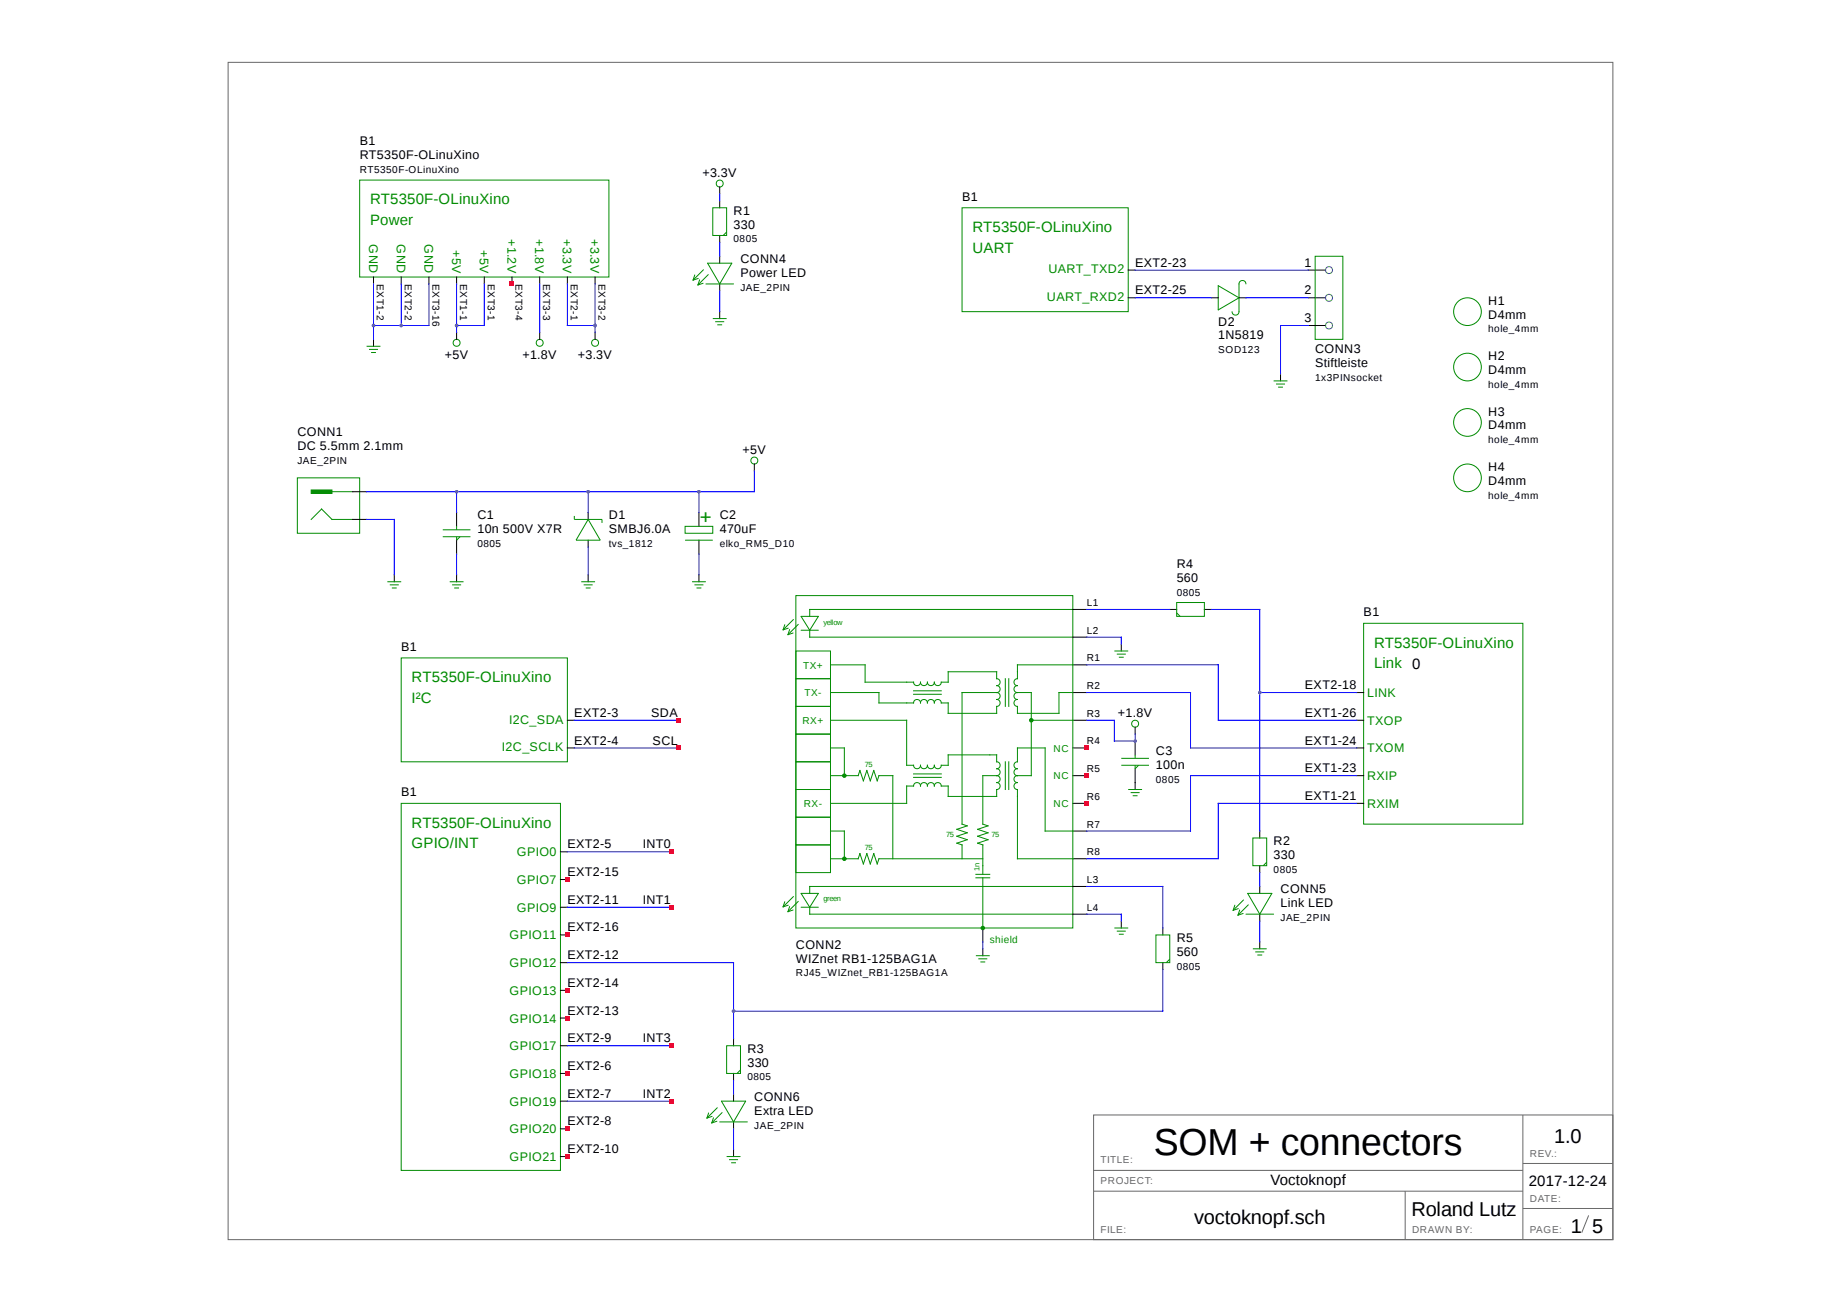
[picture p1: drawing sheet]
<svg xmlns="http://www.w3.org/2000/svg" width="297mm" height="210mm" viewBox="0 0 297 210" stroke-linecap="round" stroke-linejoin="round" font-family="sans-serif">
<path d="M36.8 10.1h223.4v189.8h-223.4zM176.4 179.8h83.8v20.1h-83.8zM245.7 179.8v20.1M176.4 192.1h69.3M176.4 188.8h69.3M226.7 192.1v7.8M245.7 194.9h14.5M245.7 187.7h14.5M256.3 196l-1.1 2.8" fill="none" stroke="#666" stroke-width=".16"/>
<g fill="none" stroke="#008b00" stroke-width=".16">
<path d="M58 29h40.2v15.7h-40.2zM115 33.5h2.2v4.5h-2.2zM117.2 37.4l-.5 .6M155.2 33.5h26.8v16.8h-26.8zM59.1 55.9h2.3M59.5 56.4h1.5M59.9 56.9h.7M112.1 44.3l-.3 .9M112.6 44.9l-.8 .3M112.9 45.1l-.3 .9M113.4 45.7l-.8 .3M113.5 43.5l-1.7 1.7"/>
<path d="M113.9 45.8h4.4M114.2 42.4h3.9l-2 3.4zM114.3 44.3l-1.7 1.7M115 51.4h2.2M115.4 51.9h1.4M115.7 52.4h.8M196.5 46.1l3.4 1.9-3.4 2zM201 45.8l-.1-.4-.3-.1h-.3l-.3 .1-.1 .4v4.5l-.1 .3-.3 .2h-.3l-.3-.2-.1-.3M212.2 41.3h4.4v13.4h-4.4zM48 77.1h10v8.9h-10zM53.6 79.3h3.3M205.5 61.4h2.2"/>
<path d="M205.9 61.9h1.4M206.2 62.4h.8M50.2 83.8l1.7-1.7 1.7 1.7h3.3M62.5 93.8h2.2M62.9 94.3h1.4M63.2 94.8h.8M71.4 86.6h4.5M71.4 85.5h4.5M72.5 93.8h2.3M72.9 94.3h1.5M73.3 94.8h.8M73.7 84.9v.6"/>
<path d="M73.7 86.6v.5l.5-.5M92.7 83.2v.6h4.4v.5M93.8 93.8h2.2M94.2 94.3h1.4M94.5 94.8h.8M94.9 83.8l1.9 3.3h-3.9zM110.5 84.9h4.5v1.1h-4.5zM110.5 87.1h4.5M111.6 93.8h2.3M112 94.3h1.5M112.4 94.8h.7M128 99.9l-1.7 1.7"/>
<path d="M128.4 96.1h44.7v53.6h-44.7zM129.2 99.4h2.8l-1.4 2.2zM173.1 98.3h-42.5v1.1M189.8 97.2h4.5v2.2h-4.5zM189.8 98.9l.6 .5M64.7 106.1h26.8v16.8h-26.8zM126.6 100.8l-.3 .8M127.2 101.3l-.9 .3M127.4 101.5l-.3 .9M127.9 102.1l-.8 .3M128.4 105h5.6v4.5h-5.6zM128.4 109.5h5.6v4.4h-5.6z"/>
<path d="M128.4 113.9h5.6v4.5h-5.6zM128.4 118.4h5.6v4.5h-5.6zM128.8 100.7l-1.7 1.7M129.2 101.6h2.8M130.6 101.6v1.2h42.5M134 107.2h5.6v2.8h7.8l.1 .4 .3 .2h.3l.3-.2 .1-.4 .1 .4 .3 .2h.3l.3-.2 .1-.4 .1 .4 .3 .2h.3l.3-.2 .1-.4 .2 .4 .2 .2h.4l.2-.2 .2-.4h1.1v-1.6h7.8v1.1l.3 .1 .2 .3v.3l-.2 .3-.3 .1 .3 .1 .2 .3v.3l-.2 .3-.3 .1M134 111.7h7.8v1.7h5.6l.1-.4 .3-.2h.3l.3 .2 .1 .4 .1-.4 .3-.2h.3l.3 .2 .1 .4 .1-.4 .3-.2h.3l.3 .2 .1 .4 .2-.4 .2-.2h.4l.2 .2 .2 .4h1.1v1.7h7.8v-1.2l.3-.1 .2-.3v-.3l-.2-.3-.3-.1 .3-.1 .2-.3v-.3l-.2-.3-.3-.1M134 116.2h12.3v7.2h1.1l.1 .4 .3 .2h.3l.3-.2 .1-.4 .1 .4 .3 .2h.3l.3-.2 .1-.4 .1 .4 .3 .2h.3l.3-.2 .1-.4 .2 .4 .2 .2h.4l.2-.2 .2-.4h1.1v-1.6h7.8v1.1l.3 .1 .2 .3v.3l-.2 .3-.3 .1 .3 .1 .2 .3v.3l-.2 .3-.3 .1M147.4 112h4.5M147.4 111.4h4.5M160.8 111.7h-5.6v21.2l.8 .3-1.6 .6 1.6 .5-1.6 .6 1.6 .5-1.6 .6 .8 .3v2.2M162.2 109.5v4.4"/>
<path d="M162.7 109.5v4.4M164.1 111.7l-.3 .1-.2 .3v.3l.2 .3 .3 .1-.3 .1-.2 .3v.3l.2 .3 .3 .1v1.2h6.7v-3.4h2.3M164.1 111.7h2.3v13.4h-2.3M166.4 116.2h6.7M173.1 107.2h-9v2.3l-.3 .1-.2 .3v.3l.2 .3 .3 .1-.3 .1-.2 .3v.3l.2 .3 .3 .1M179.8 105h2.2M180.2 105.5h1.4M180.5 106h.8M220 100.5h25.7v32.4h-25.7zM64.7 129.6h25.7v59.2h-25.7zM128.4 122.9h5.6v4.4h-5.6zM128.4 127.3h5.6v4.5h-5.6z"/>
<path d="M128.4 131.8h5.6v4.5h-5.6zM128.4 136.3h5.6v4.4h-5.6zM134 120.6h2.2v4.5M134 134h2.2v4.5M134 138.5h4.4l.3-.8 .6 1.6 .5-1.6 .6 1.6 .6-1.6 .5 1.6 .3-.8h16.8M134 125.1h4.4l.3-.8 .6 1.6 .5-1.6 .6 1.6 .6-1.6 .5 1.6 .3-.8h2.2v13.4M147.4 125.4h4.5M147.4 124.8h4.5M160.8 125.1l.3 .1 .2 .3v.3l-.2 .3-.3 .1 .3 .1 .2 .3v.3l-.2 .3-.3 .1v1.2h-7.8v-1.7h-1.1l-.2-.4-.2-.2h-.4l-.2 .2-.2 .4-.1-.4-.3-.2h-.3l-.3 .2-.1 .4-.1-.4-.3-.2h-.3l-.3 .2-.1 .4-.1-.4-.3-.2h-.3l-.3 .2-.1 .4h-1.1v2.8h-12.3M160.8 125.1h-2.2v7.8l.8 .3-1.7 .6 1.7 .5-1.7 .6 1.7 .5-1.7 .6 .9 .3v4.7M162.2 122.9v4.4M162.7 122.9v4.4"/>
<path d="M164.1 125.1l-.3-.1-.2-.3v-.3l.2-.3 .3-.1-.3-.1-.2-.3v-.3l.2-.3 .3-.1v-2.3h4.5v13.4h4.5M164.1 125.1l-.3 .1-.2 .3v.3l.2 .3 .3 .1-.3 .1-.2 .3v.3l.2 .3 .3 .1v11.2h9M180.9 123.4h4.5M180.9 122.3h4.5M182 127.3h2.2M182.4 127.8h1.5M182.7 128.3h.8M183.1 121.8v.5M183.1 123.4v.6l.6-.6M202.1 135.2h2.2v4.4h-2.2zM204.3 139.1l-.5 .5M126.6 145.4l-.3 .9"/>
<path d="M127.2 146l-.9 .3M127.4 146.2l-.3 .9M127.9 146.8l-.8 .3M128 144.6l-1.7 1.7M128.8 145.4l-1.7 1.7M129.2 144.1h2.8l-1.4 2.2zM129.2 146.3h2.8M130.6 146.3v1.1h42.5M157.4 141.6h2.3M157.4 141h2.3M157.4 154.1h2.3M157.8 154.7h1.5"/>
<path d="M158.2 155.2h.7M158.6 141.6v8.1M173.1 143h-42.5v1.1M179.8 149.7h2.2M180.2 150.2h1.4M180.5 150.7h.8M186.5 150.8h2.2v4.5h-2.2zM188.7 154.7l-.5 .6M199.2 146l-.3 .8M199.8 146.6l-.9 .2M200 146.8l-.3 .8M200.6 147.3l-.9 .3"/>
<path d="M200.6 145.2l-1.7 1.6M201 147.4h4.5M201.3 144.1h3.9l-2 3.3zM201.4 145.9l-1.7 1.7M202.1 153h2.2M202.5 153.5h1.5M202.8 154h.8M114.3 179.5l-.3 .8M115.7 178.7l-1.7 1.6M116.4 177.6h3.9l-2 3.4zM116.5 179.4l-1.7 1.7M117.2 168.7h2.3v4.4h-2.3z"/>
<path d="M119.5 172.6l-.6 .5M114.9 180.1l-.9 .2M115.1 180.3l-.3 .8M115.7 180.8l-.9 .3M116.1 181h4.5M117.2 186.5h2.3M117.6 187h1.5M118 187.5h.7"/>
<circle cx="116.1" cy="29.6" r=".56"/>
<circle cx="73.7" cy="55.3" r=".56"/>
<circle cx="87.1" cy="55.3" r=".56"/>
<circle cx="96" cy="55.3" r=".56"/>
<circle cx="236.7" cy="50.3" r="2.23"/>
<circle cx="236.7" cy="59.2" r="2.23"/>
<circle cx="121.7" cy="74.3" r=".56"/>
<circle cx="236.7" cy="68.1" r="2.23"/>
<circle cx="236.7" cy="77.1" r="2.23"/>
<circle cx="183.1" cy="116.7" r=".56"/>
</g>
<g fill="#008b00" stroke="#008b00" stroke-width=".16">
<path d="M50.2 79h3.4v.6h-3.4z"/>
<path d="M136 124.9h.4l.1 .2-.1 .2h-.4l-.1-.2z"/>
<path d="M136 138.3h.4l.1 .2-.1 .2h-.4l-.1-.2z"/>
<path d="M158.4 149.5h.3l.1 .2-.1 .2h-.3l-.1-.2z"/>
<path d="M166.2 116h.4l.1 .2-.1 .2h-.4l-.1-.2z"/>
</g>
<g fill="none" stroke="#000" stroke-width=".16">
<path d="M116.1 30.2v1.1M116.1 32.4v1.1M116.1 38v1.1M60.3 44.7v1.1M60.3 54.7v1.2M64.7 44.7v1.1M69.2 44.7v1.1M73.7 44.7v1.1M73.7 53.6v1.1M78.1 44.7v1.1M82.6 44.7v1.1M87.1 44.7v1.1"/>
<path d="M87.1 53.6v1.1M91.5 44.7v1.1M96 44.7v1.1M96 53.6v1.1M116.1 41.3v1.1M116.1 45.8v1.1M116.1 50.3v1.1M182 43.6h1.1M182 48h1.1M195.4 48h1.1M199.9 48h1.1M211.1 43.6h2.7"/>
<path d="M211.1 48h2.7M211.1 52.5h2.7M56.9 79.3h2.2M121.7 74.8v1.2M206.6 60.3v1.1M56.9 83.8h2.2M63.6 92.7v1.1M73.7 82.7v2.2M73.7 87.1v2.3M73.7 92.7v1.1M94.9 82.7v1.1M94.9 87.1v1.1"/>
<path d="M94.9 92.7v1.1M112.8 82.7v2.2M112.8 87.1v2.3M112.8 92.7v1.1M173.1 98.3h2.2M188.7 98.3h1.1M194.3 98.3h1.1M91.5 116.2h1.2M173.1 111.7h2.2M173.1 116.2h2.2M173.1 107.2h2.2M173.1 102.8h2.2"/>
<path d="M180.9 103.9v1.1M183.1 117.3v1.1M183.1 119.5v2.3M218.9 111.7h1.1M218.9 116.2h1.1M90.4 137.4h1.1M91.5 120.6h1.2M173.1 120.6h2.2M173.1 125.1h2.2M173.1 129.6h2.2M173.1 134h2.2M173.1 138.5h2.2"/>
<path d="M183.1 124v3.3M203.2 134v1.2M203.2 139.6v1.1M218.9 120.6h1.1M218.9 125.1h1.1M218.9 129.6h1.1M90.4 141.9h1.1M90.4 146.3h1.1M90.4 150.8h1.1M90.4 155.3h1.1M90.4 159.7h1.1M158.6 149.7v2.2"/>
<path d="M158.6 153v1.1M173.1 143h2.2M173.1 147.4h2.2M180.9 148.6v1.1M187.6 149.7v1.1M187.6 155.3v1.1M203.2 143v1.1M203.2 147.4v1.2M203.2 151.9v1.1M90.4 164.2h1.1M90.4 168.7h1.1M90.4 173.1h1.1"/>
<path d="M90.4 177.6h1.1M118.3 167.6v1.1M118.3 173.1v1.2M118.3 176.5v1.1M90.4 182.1h1.1M90.4 186.5h1.1M118.3 181v1.1M118.3 185.4v1.1"/>
</g>
<g fill="none" stroke="#00f" stroke-width=".16">
<path d="M116.1 31.3v1.1M116.1 39.1v2.2M60.3 45.8v8.9M64.7 45.8v6.7M69.2 45.8v6.7h-8.9M73.7 45.8v7.8M78.1 45.8v6.7h-4.4M87.1 45.8v7.8M91.5 45.8v6.7h4.5M96 45.8v7.8M116.1 46.9v3.4M183.1 43.6h28"/>
<path d="M183.1 48h12.3M201 48h10.1M211.1 52.5h-4.5v7.8M73.7 79.3v3.4M94.9 79.3v3.4M112.8 79.3v3.4M121.7 76v3.3h-62.6M59.1 83.8h4.5v8.9M73.7 89.4v3.3M94.9 88.2v4.5M112.8 89.4v3.3M175.3 98.3h13.4"/>
<path d="M195.4 98.3h7.8v35.7M92.7 116.2h16.7M175.3 116.2h4.5v3.3h3.3v-1.1M175.3 107.2h21.2v9h22.4M175.3 111.7h16.8v8.9h26.8M175.3 102.8h5.6v1.1M203.2 111.7h15.7M91.5 137.4h16.8M92.7 120.6h16.7M218.9 125.1h-26.8v8.9h-16.8M218.9 129.6h-22.4v8.9h-21.2M91.5 146.3h16.8"/>
<path d="M91.5 155.3h26.8v12.3M158.6 151.9v1.1M175.3 147.4h5.6v1.2M175.3 143h12.3v6.7M187.6 156.4v6.7h-69.3M203.2 140.7v2.3M203.2 148.6v3.3M91.5 177.6h16.8M91.5 168.7h16.8M118.3 174.3v2.2M118.3 182.1v3.3"/>
</g>
<g fill="none" stroke="#008b8b" stroke-width=".16">
<circle cx="214.4" cy="52.5" r=".56"/>
<circle cx="214.4" cy="48" r=".56"/>
<circle cx="214.4" cy="43.6" r=".56"/>
</g>
<path d="M82.3 45.5h.6v.6h-.6z" fill="#f00"/>
<g fill="#a020f0">
<path d="M94.7 79.1h.4l.1 .2-.1 .2h-.4l-.1-.2z"/>
<path d="M112.6 79.1h.3l.1 .2-.1 .2h-.3l-.1-.2z"/>
<path d="M73.5 79.1h.4v.2v.2h-.4l-.1-.2z"/>
<path d="M203 111.5h.4l.1 .2-.1 .2h-.4v-.2z"/>
<path d="M60.1 52.3h.4v.2v.2h-.4l-.1-.2z"/>
<path d="M73.5 52.3h.4v.2v.2h-.4l-.1-.2z"/>
<path d="M182.9 119.3h.4l.1 .2-.1 .2h-.4l-.1-.2z"/>
</g>
<g fill="#f00">
<path d="M175 124.8h.6v.6h-.6z"/>
<path d="M175 129.2h.6v.7h-.6z"/>
<path d="M175 120.3h.6v.7h-.6z"/>
<path d="M109.1 115.8h.6v.7h-.6z"/>
<path d="M109.1 120.3h.6v.7h-.6z"/>
<path d="M91.2 141.5h.7v.7h-.7z"/>
<path d="M91.2 150.5h.7v.6h-.7z"/>
<path d="M91.2 159.4h.7v.7h-.7z"/>
<path d="M91.2 163.9h.7v.6h-.7z"/>
<path d="M91.2 172.8h.7v.7h-.7z"/>
<path d="M91.2 181.7h.7v.7h-.7z"/>
<path d="M91.2 186.2h.7v.7h-.7z"/>
<path d="M108 137.1h.6v.6h-.6z"/>
<path d="M108 146h.6v.7h-.6z"/>
<path d="M108 177.3h.6v.6h-.6z"/>
<path d="M108 168.3h.6v.7h-.6z"/>
</g>
<g fill="#a020f0">
<path d="M73.5 79.1h.4v.2v.2h-.4l-.1-.2z"/>
<path d="M118.1 162.9h.4l.1 .2-.1 .2h-.4v-.2z"/>
<path d="M60.1 52.3h.4v.2v.2h-.4l-.1-.2z"/>
<path d="M64.5 52.3h.4l.1 .2-.1 .2h-.4l-.1-.2z"/>
<path d="M73.5 52.3h.4v.2v.2h-.4l-.1-.2z"/>
<path d="M95.8 52.3h.4l.1 .2-.1 .2h-.4l-.1-.2z"/>
</g>
<text font-size="6.1" x="186.1" y="186.4">SOM + connectors</text>
<text font-size="3.2" fill="#008b00" x="114.9" y="84.3" transform="rotate(-90 114.9 84.3)">+</text>
<g font-size="3.2">
<text x="250.7" y="184.3">1.0</text>
<text x="192.6" y="197.4">voctoknopf.sch</text>
<text x="227.7" y="196.1">Roland Lutz</text>
<text x="253.4" y="198.8">1 5</text>
</g>
<g font-size="2.4" fill="#008b00">
<text x="59.7" y="33">RT5350F-OLinuXino</text>
<text x="59.7" y="36.3">Power</text>
<text x="156.9" y="37.4">RT5350F-OLinuXino</text>
<text x="156.9" y="40.8">UART</text>
<text x="221.7" y="104.4">RT5350F-OLinuXino</text>
<text x="221.7" y="107.8">Link 0</text>
<text x="66.4" y="110">RT5350F-OLinuXino</text>
<text x="66.4" y="113.4">I²C</text>
<text x="66.4" y="133.5">RT5350F-OLinuXino</text>
<text x="66.4" y="136.8">GPIO/INT</text>
</g>
<g font-size="2.4">
<text x="204.9" y="191.1">Voctoknopf</text>
<text x="246.6" y="191.3">2017-12-24</text>
</g>
<g font-size="2">
<text x="58" y="23.5">B1</text>
<text x="58" y="25.7">RT5350F-OLinuXino</text>
<text x="113.3" y="28.5">+3.3V</text>
<text x="118.3" y="34.6">R1</text>
<text x="155.2" y="32.4">B1</text>
<text x="118.3" y="36.9">330</text>
<text x="119.5" y="42.4">CONN4</text>
<text x="119.5" y="44.7">Power LED</text>
<text x="183.1" y="43">EXT2-23</text>
<text x="183.1" y="47.5">EXT2-25</text>
<text x="210.4" y="43">1</text>
<text x="210.4" y="47.5">2</text>
<text x="196.5" y="52.5">D2</text>
<text x="210.4" y="51.9">3</text>
<text x="240.1" y="49.2">H1</text>
<text x="240.1" y="51.4">D4mm</text>
<text x="71.7" y="57.9">+5V</text>
<text x="84.3" y="57.9">+1.8V</text>
<text x="93.2" y="57.9">+3.3V</text>
<text x="196.5" y="54.7">1N5819</text>
<text x="212.2" y="57">CONN3</text>
<text x="212.2" y="59.2">Stiftleiste</text>
<text x="240.1" y="58.1">H2</text>
<text x="240.1" y="60.3">D4mm</text>
<text x="48" y="70.4">CONN1</text>
<text x="240.1" y="67">H3</text>
<text x="240.1" y="69.3">D4mm</text>
<text x="48" y="72.6">DC 5.5mm 2.1mm</text>
<text x="119.8" y="73.2">+5V</text>
<text x="240.1" y="76">H4</text>
<text x="77" y="83.8">C1</text>
<text x="98.2" y="83.8">D1</text>
<text x="116.1" y="83.8">C2</text>
<text x="240.1" y="78.2">D4mm</text>
<text x="77" y="86">10n 500V X7R</text>
<text x="98.2" y="86">SMBJ6.0A</text>
<text x="116.1" y="86">470uF</text>
<text x="189.8" y="91.6">R4</text>
<text x="189.8" y="93.8">560</text>
<text x="220" y="99.4">B1</text>
<text x="64.7" y="105">B1</text>
<text x="210.5" y="111.1">EXT2-18</text>
<text x="92.7" y="115.6">EXT2-3</text>
<text x="105.1" y="115.6">SDA</text>
<text x="180.3" y="115.6">+1.8V</text>
<text x="210.5" y="115.6">EXT1-26</text>
<text x="92.7" y="120.1">EXT2-4</text>
<text x="105.3" y="120.1">SCL</text>
<text x="186.5" y="121.8">C3</text>
<text x="186.5" y="124">100n</text>
<text x="210.5" y="120.1">EXT1-24</text>
<text x="210.5" y="124.5">EXT1-23</text>
<text x="64.7" y="128.5">B1</text>
<text x="210.5" y="129">EXT1-21</text>
<text x="91.5" y="136.8">EXT2-5</text>
<text x="103.7" y="136.8">INT0</text>
<text x="205.5" y="136.3">R2</text>
<text x="91.5" y="141.3">EXT2-15</text>
<text x="205.5" y="138.5">330</text>
<text x="91.5" y="145.8">EXT2-11</text>
<text x="103.7" y="145.8">INT1</text>
<text x="206.6" y="144.1">CONN5</text>
<text x="206.6" y="146.3">Link LED</text>
<text x="91.5" y="150.2">EXT2-16</text>
<text x="91.5" y="154.7">EXT2-12</text>
<text x="128.4" y="153">CONN2</text>
<text x="128.4" y="155.3">WIZnet RB1-125BAG1A</text>
<text x="189.8" y="151.9">R5</text>
<text x="189.8" y="154.1">560</text>
<text x="91.5" y="159.2">EXT2-14</text>
<text x="91.5" y="163.6">EXT2-13</text>
<text x="91.5" y="168.1">EXT2-9</text>
<text x="91.5" y="172.6">EXT2-6</text>
<text x="103.7" y="168.1">INT3</text>
<text x="120.6" y="169.8">R3</text>
<text x="120.6" y="172">330</text>
<text x="91.5" y="177">EXT2-7</text>
<text x="103.7" y="177">INT2</text>
<text x="121.7" y="177.6">CONN6</text>
<text x="121.7" y="179.8">Extra LED</text>
<text x="91.5" y="181.5">EXT2-8</text>
<text x="91.5" y="186">EXT2-10</text>
</g>
<g font-size="2" fill="#008b00">
<text x="59.5" y="39.4" transform="rotate(90 59.5 39.4)">GND</text>
<text x="64" y="39.4" transform="rotate(90 64 39.4)">GND</text>
<text x="68.5" y="39.4" transform="rotate(90 68.5 39.4)">GND</text>
<text x="72.9" y="40.3" transform="rotate(90 72.9 40.3)">+5V</text>
<text x="77.4" y="40.3" transform="rotate(90 77.4 40.3)">+5V</text>
<text x="81.9" y="38.5" transform="rotate(90 81.9 38.5)">+1.2V</text>
<text x="86.3" y="38.5" transform="rotate(90 86.3 38.5)">+1.8V</text>
<text x="90.8" y="38.5" transform="rotate(90 90.8 38.5)">+3.3V</text>
<text x="95.3" y="38.5" transform="rotate(90 95.3 38.5)">+3.3V</text>
<text x="169.1" y="44.1">UART_TXD2</text>
<text x="168.9" y="48.6">UART_RXD2</text>
<text x="220.5" y="112.4">LINK</text>
<text x="82.2" y="116.7">I2C_SDA</text>
<text x="220.5" y="116.9">TXOP</text>
<text x="81" y="121.2">I2C_SCLK</text>
<text x="220.5" y="121.4">TXOM</text>
<text x="220.5" y="125.8">RXIP</text>
<text x="220.5" y="130.3">RXIM</text>
<text x="83.4" y="138.1">GPIO0</text>
<text x="83.4" y="142.6">GPIO7</text>
<text x="83.4" y="147.1">GPIO9</text>
<text x="82.2" y="151.5">GPIO11</text>
<text x="82.2" y="156">GPIO12</text>
<text x="82.2" y="160.5">GPIO13</text>
<text x="82.2" y="164.9">GPIO14</text>
<text x="82.2" y="169.4">GPIO17</text>
<text x="82.2" y="173.9">GPIO18</text>
<text x="82.2" y="178.3">GPIO19</text>
<text x="82.2" y="182.8">GPIO20</text>
<text x="82.2" y="187.3">GPIO21</text>
</g>
<g font-size="1.6">
<text x="58" y="27.9">RT5350F-OLinuXino</text>
<text x="118.3" y="39.1">0805</text>
<text x="60.8" y="45.8" transform="rotate(90 60.8 45.8)">EXT1-2</text>
<text x="65.3" y="45.8" transform="rotate(90 65.3 45.8)">EXT2-2</text>
<text x="69.8" y="45.8" transform="rotate(90 69.8 45.8)">EXT3-16</text>
<text x="74.2" y="45.8" transform="rotate(90 74.2 45.8)">EXT1-1</text>
<text x="78.7" y="45.8" transform="rotate(90 78.7 45.8)">EXT3-1</text>
<text x="83.2" y="45.8" transform="rotate(90 83.2 45.8)">EXT3-4</text>
<text x="87.6" y="45.8" transform="rotate(90 87.6 45.8)">EXT3-3</text>
<text x="92.1" y="45.8" transform="rotate(90 92.1 45.8)">EXT2-1</text>
<text x="96.6" y="45.8" transform="rotate(90 96.6 45.8)">EXT3-2</text>
<text x="119.5" y="46.9">JAE_2PIN</text>
<text x="240.1" y="53.6">hole_4mm</text>
<text x="196.5" y="57">SOD123</text>
<text x="212.2" y="61.4">1x3PINsocket</text>
<text x="240.1" y="62.6">hole_4mm</text>
<text x="240.1" y="71.5">hole_4mm</text>
<text x="48" y="74.8">JAE_2PIN</text>
<text x="240.1" y="80.4">hole_4mm</text>
<text x="77" y="88.2">0805</text>
<text x="98.2" y="88.2">tvs_1812</text>
<text x="116.1" y="88.2">elko_RM5_D10</text>
<text x="175.3" y="97.7">L1</text>
<text x="189.8" y="96.1">0805</text>
<text x="175.3" y="106.7">R1</text>
<text x="175.3" y="102.2">L2</text>
<text x="175.3" y="111.1">R2</text>
<text x="175.3" y="115.6">R3</text>
<text x="175.3" y="124.5">R5</text>
<text x="175.3" y="120.1">R4</text>
<text x="175.3" y="129">R6</text>
<text x="186.5" y="126.2">0805</text>
<text x="175.3" y="133.5">R7</text>
<text x="175.3" y="137.9">R8</text>
<text x="175.3" y="142.4">L3</text>
<text x="205.5" y="140.7">0805</text>
<text x="175.3" y="146.9">L4</text>
<text x="206.6" y="148.6">JAE_2PIN</text>
<text x="128.4" y="157.5">RJ45_WIZnet_RB1-125BAG1A</text>
<text x="189.8" y="156.4">0805</text>
<text x="120.6" y="174.3">0805</text>
<text x="121.7" y="182.1">JAE_2PIN</text>
</g>
<g font-size="1.6" fill="#008b00">
<text x="129.5" y="107.8">TX+</text>
<text x="129.8" y="112.3">TX-</text>
<text x="129.4" y="116.8">RX+</text>
<text x="170" y="121.2">NC</text>
<text x="170" y="125.7">NC</text>
<text x="129.7" y="130.2">RX-</text>
<text x="170" y="130.2">NC</text>
<text x="159.7" y="152.1">shield</text>
</g>
<g font-size="1.6" fill="#666">
<text x="177.5" y="187.7">TITLE:</text>
<text x="177.5" y="191">PROJECT:</text>
<text x="246.8" y="186.5">REV.:</text>
<text x="246.8" y="193.8">DATE:</text>
<text x="177.5" y="198.8">FILE:</text>
<text x="227.8" y="198.8">DRAWN BY:</text>
<text x="246.8" y="198.8">PAGE:</text>
</g>
<g font-size="1.2" fill="#008b00">
<text x="132.9" y="100.8">yellow</text>
<text x="139.5" y="123.7">75</text>
<text x="139.5" y="137.1">75</text>
<text x="152.6" y="135">75</text>
<text x="159.9" y="135">75</text>
<text x="158" y="140.5" transform="rotate(-90 158 140.5)">1n</text>
<text x="132.9" y="145.4">green</text>
</g>
</svg>
